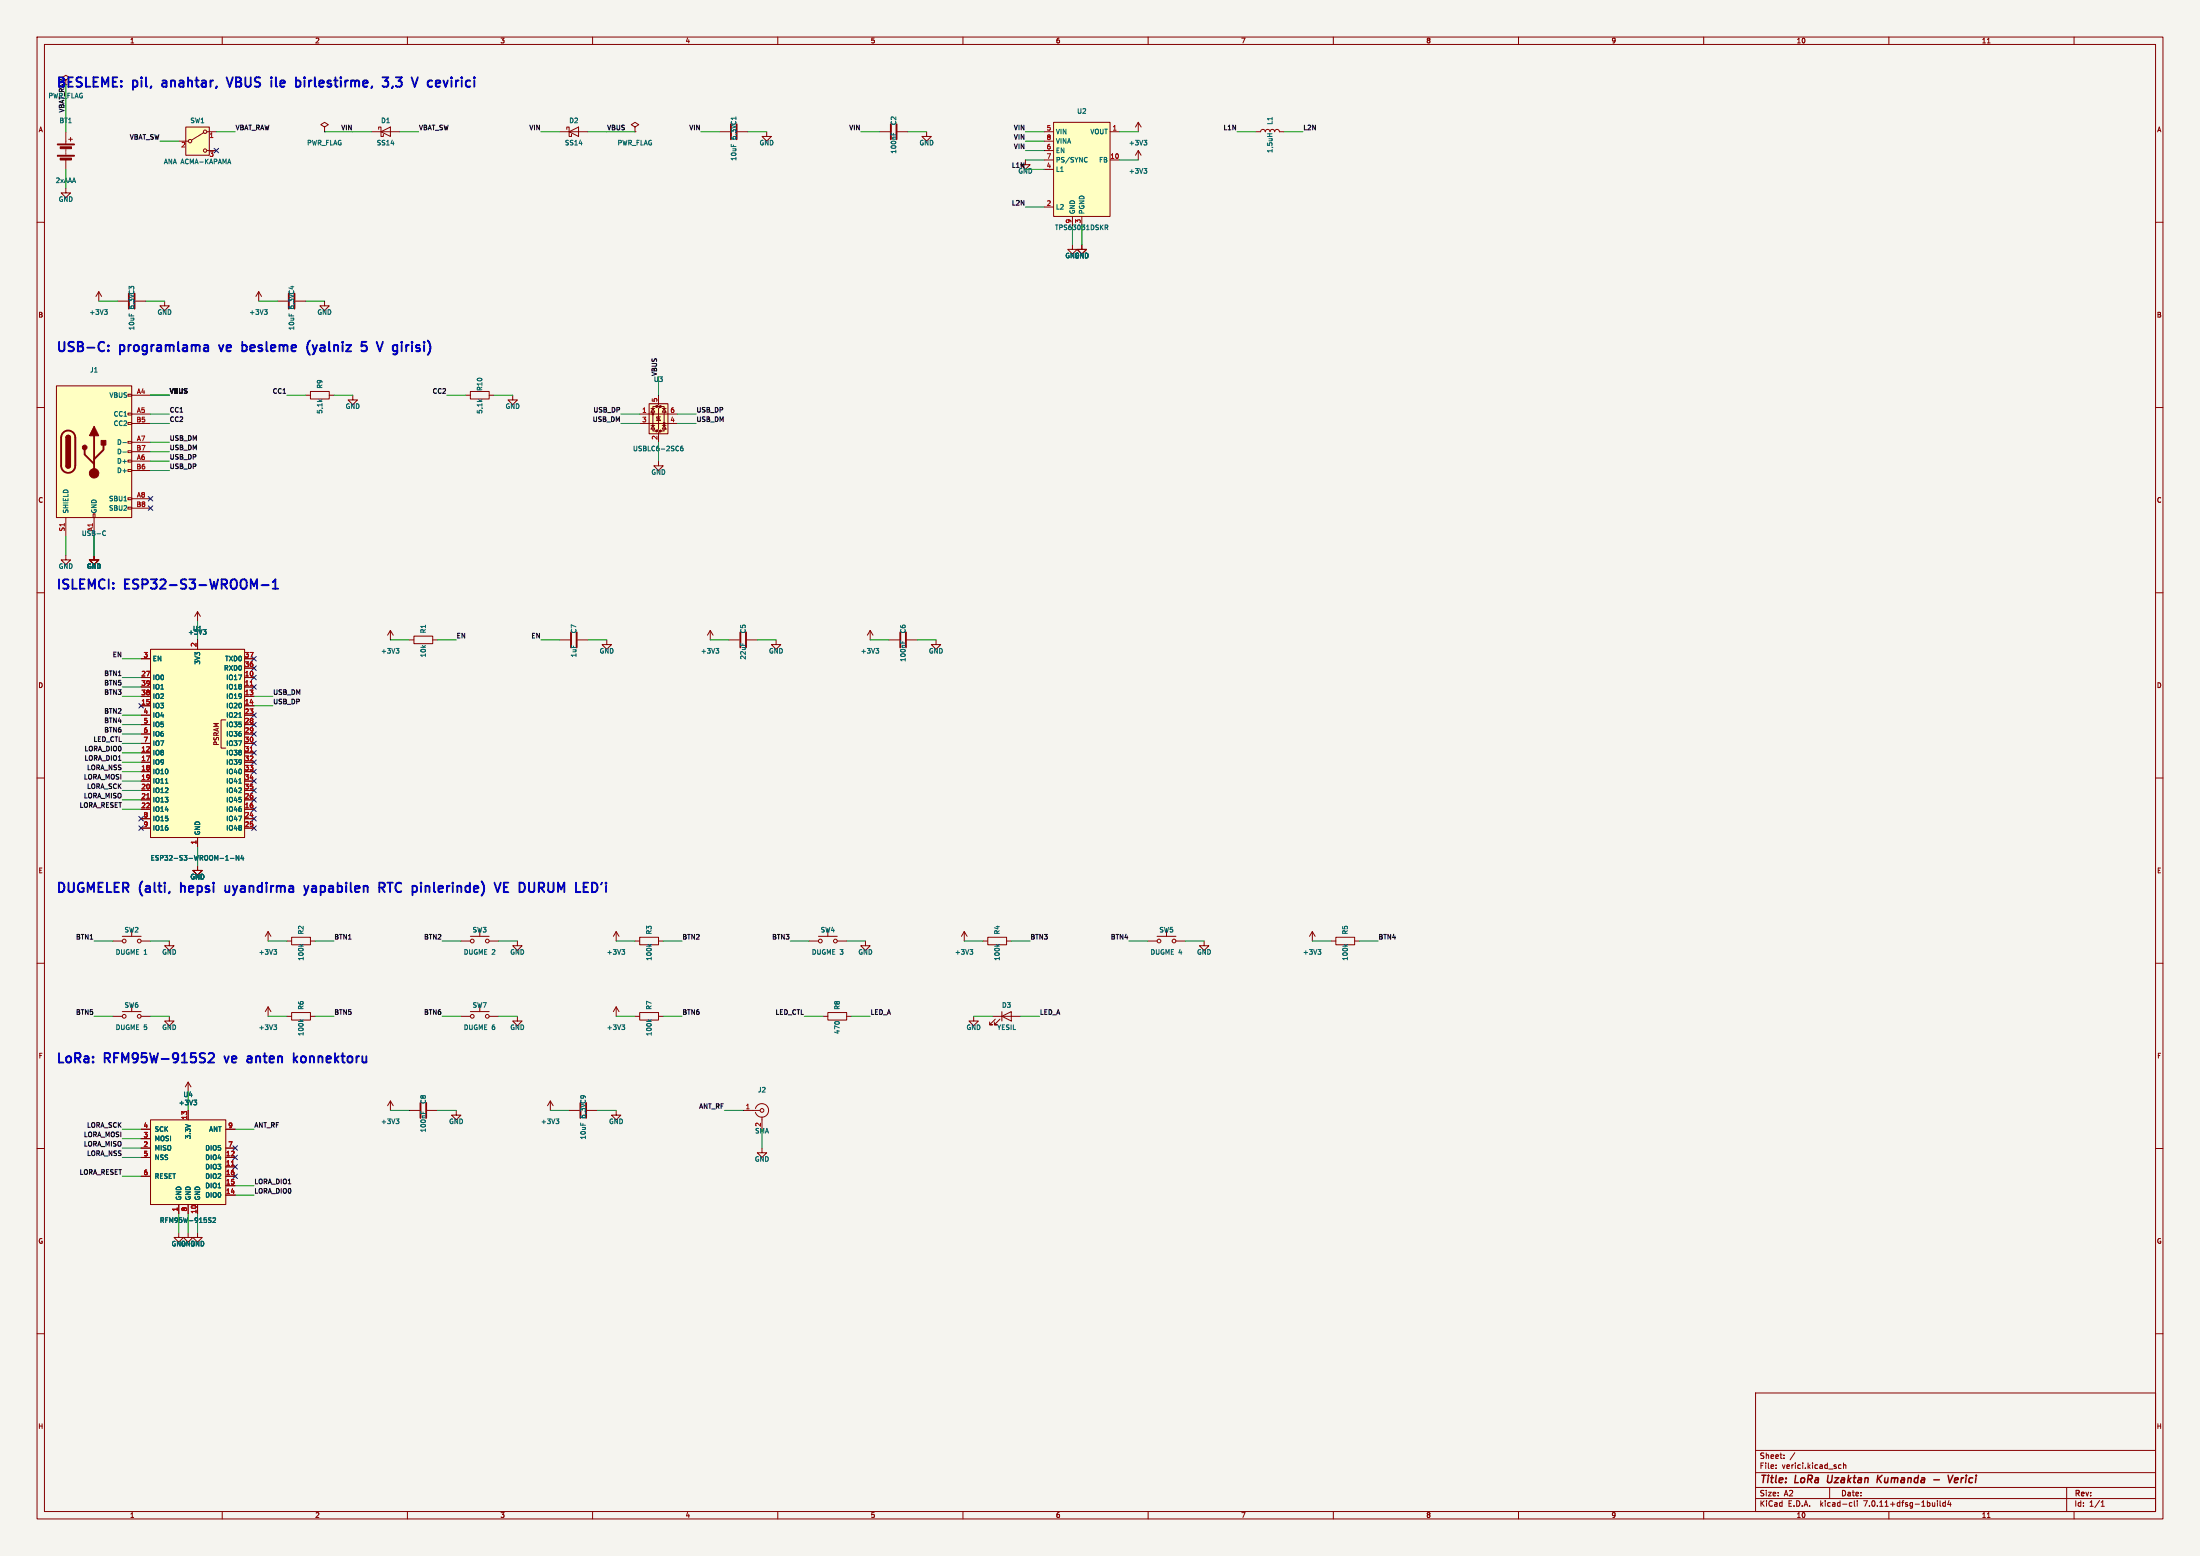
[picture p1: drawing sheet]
<svg xmlns="http://www.w3.org/2000/svg" width="594mm" height="420mm" viewBox="0 0 594 420" stroke-linecap="round" stroke-linejoin="round" font-family="sans-serif">
<path d="M0 0h594v420h-594z" fill="#f5f4ef" stroke="#f5f4ef" stroke-width=".27"/>
<g fill="none" stroke="#840000" stroke-width=".27">
<path d="M10 10h574v400h-574zM12 12h570v396h-570zM60 10v2M110 10v2M160 10v2M210 10v2M260 10v2M310 10v2M360 10v2M410 10v2M460 10v2M510 10v2"/>
<path d="M536.6 11.6h.7M560 10v2M17.8 35.6v3.3M18.5 37.6h1.1M19 37.1v1M48.3 38.1h2.5M50.2 34.3h6.3v7.6h-6.3zM55 35.8l-3.3 2M55.9 35.6h2.5M87.6 34.3l1-.6-1-.7-1 .7 1 .6v1.3M87.6 35.6h.1M100.3 35.6h7.6"/>
<path d="M102.2 34.9v-.6h.7v2.5h.6v-.6M102.9 35.6l2.5-1.3v2.5zM151.1 35.6h7.6M153 34.9v-.6h.7v2.5h.6v-.6M153.7 35.6l2.5-1.3v2.5zM171.4 34.3l1.1-.6-1.1-.7-1 .7 1 .6v1.3M171.4 35.6h.1M194.3 35.6h2.8M199.1 35.6h2.8M207 35.6v1.2h1.3l-1.3 1.3-1.3-1.3h1.3M237.5 35.6h2.8M242.3 35.6h2.8"/>
<path d="M250.2 35.6v1.2h1.3l-1.3 1.3-1.3-1.3h1.3M281.9 35.6h2.6M281.9 38.1h2.6M284.5 33h15.2v25.4h-15.2zM299.7 35.6h2.6M307.3 33v2.6M307.3 33l-.7 1.3M307.3 33l.8 1.3M339.1 35.6h1.3l.1-.5 .5-.2 .4 .2 .2 .5 .2-.5 .5-.2 .4 .2 .2 .5 .2-.5 .4-.2 .5 .2 .2 .5 .2-.5 .4-.2 .5 .2 .1 .5h1.3M10 60h2M17.8 50.8v1.3h1.2l-1.2 1.2-1.3-1.2h1.3M17.8 40.4v.2"/>
<path d="M17.8 40.9v.2M17.8 41.4v.3M17.8 43.2v2.5M55.9 40.6h2.5M276.9 43.2v1.3h1.2l-1.2 1.2-1.3-1.2h1.3M281.9 43.2h2.6M281.9 55.9h2.6M281.9 45.7h2.6M281.9 40.6h2.6M289.6 58.4v2.6M292.1 58.4v2.6M299.7 43.2h2.6"/>
<path d="M307.3 40.6l-.7 1.3M307.3 40.6v2.6M307.3 40.6l.8 1.3M582 60h2M26.7 78.7l-.8 1.3M26.7 78.7v2.6M26.7 78.7l.7 1.3M69.8 78.7l-.7 1.3M69.8 78.7v2.6M69.8 78.7l.8 1.3M289.6 66v1.3h1.2l-1.2 1.3-1.3-1.3h1.3M292.1 66v1.3h1.3l-1.3 1.3-1.3-1.3h1.3"/>
<path d="M31.7 81.3h2.8M36.6 81.3h2.8M44.4 81.3v1.3h1.3l-1.3 1.2-1.2-1.2h1.2M74.9 81.3h2.8M79.8 81.3h2.7M87.6 81.3v1.3h1.3l-1.3 1.2-1.2-1.2h1.2M10 110h2M15.2 104.1h20.4v35.6h-20.4zM17.8 118.1l.2-.4 .4-.2 .5 .2 .1 .4M34.5 119.1h1.1v.5h-1.1zM34.5 114h1.1v.6h-1.1zM34.5 111.5h1.1v.5h-1.1z"/>
<path d="M34.5 106.4h1.1v.5h-1.1zM35.6 106.7h5M35.6 111.8h5M35.6 119.4h5M35.6 114.3h5M82.5 106.7h1.3M83.8 105.7h5.1v2h-5.1zM88.9 106.7h1.3M95.2 106.7v1.3h1.3l-1.3 1.2-1.2-1.2h1.2M125.7 106.7h1.3M127 105.7h5.1v2h-5.1zM132.1 106.7h1.2"/>
<path d="M138.4 106.7v1.3h1.3l-1.3 1.2-1.2-1.2h1.2M172.7 111.8h10.2M172.7 114.3h10.2M175.3 109h5v8.1h-5zM175.8 114.8h1M175.8 110.2h1M176.3 110.2l.5 1.1h-1zM176.3 114.8l.5 1h-1zM177.3 109.7h-1v6.6h1M177.8 112.5l.5 1h-1zM177.8 106.7v2.5l-.5 .5h1l-.5 .5v5.6l-.5 .5h1l-.5 .5v2.6M178.3 112.5h-1v.4"/>
<path d="M178.3 109.7h1v6.6h-1M178.8 114.8h1M178.8 110.2h1M179.3 114.8l.5 1h-1zM179.3 110.2l.5 1.1h-1zM582 110h2M17.8 125.7l.2 .5 .4 .2 .5-.2 .1-.5M17.8 139.7v5.1M25.1 138.7h.6v1h-.6zM25.4 139.7v5.1M34.5 136.9h1.1v.5h-1.1zM34.5 134.4h1.1v.5h-1.1z"/>
<path d="M34.5 126.7h1.1v.6h-1.1zM34.5 124.2h1.1v.5h-1.1zM34.5 121.7h1.1v.5h-1.1zM35.6 124.5h5M35.6 134.6h5M35.6 127h5M35.6 121.9h5M35.6 137.2h5M177.8 124.5v1.2h1.3l-1.3 1.3-1.3-1.3h1.3M10 160h2M17.8 149.9v1.2h1.2l-1.2 1.3-1.3-1.3h1.3M25.4 149.9v1.2h1.3l-1.3 1.3-1.3-1.3h1.3"/>
<path d="M582 160h2M38.1 177.8h2.5M40.6 175.3h25.4v50.8h-25.4zM53.3 165.1l-.7 1.3M53.3 165.1v2.5M53.3 172.7v2.6M53.3 165.1l.8 1.3M66 177.8h2.6M105.4 170.2v2.5M105.4 170.2l-.8 1.3M105.4 170.2l.8 1.3M110.5 172.7h1.3"/>
<path d="M111.8 171.7h5v2h-5zM116.8 172.7h1.3M151.1 172.7h2.8M156 172.7h2.7M163.8 172.7v1.3h1.3l-1.3 1.3-1.2-1.3h1.2M191.8 170.2l-.8 1.3M191.8 170.2v2.5M191.8 170.2l.7 1.3M196.8 172.7h2.8M201.7 172.7h2.8M209.5 172.7v1.3h1.3l-1.3 1.3-1.2-1.3h1.2M234.9 170.2l-.7 1.3"/>
<path d="M234.9 170.2v2.5M234.9 170.2l.8 1.3M240 172.7h2.8M244.9 172.7h2.7M252.7 172.7v1.3h1.3l-1.3 1.3-1.2-1.3h1.2M38.1 182.9h2.5M38.1 185.4h2.5M38.1 188h2.5M38.1 190.5h2.5M38.1 193h2.5M38.1 195.6h2.5M38.1 198.1h2.5"/>
<path d="M61 194.3h-1.3v7.6h1.3M66 182.9h2.6M66 185.4h2.6M66 188h2.6M66 190.5h2.6M66 193h2.6M66 195.6h2.6M66 198.1h2.6M66 180.3h2.6M10 210h2M38.1 203.2h2.5M38.1 218.4h2.5"/>
<path d="M38.1 205.7h2.5M38.1 208.3h2.5M38.1 210.8h2.5M38.1 213.4h2.5M38.1 215.9h2.5M38.1 200.7h2.5M66 203.2h2.6M66 218.4h2.6M66 205.7h2.6M66 208.3h2.6M66 210.8h2.6M66 213.4h2.6"/>
<path d="M66 215.9h2.6M66 200.7h2.6M582 210h2M38.1 221h2.5M38.1 223.5h2.5M53.3 233.7v1.3h1.3l-1.3 1.2-1.2-1.2h1.2M53.3 226.1v2.5M66 221h2.6M66 223.5h2.6M10 260h2M30.5 254h2.5M33 252.7h5.1"/>
<path d="M35.6 251v1.7M38.1 254h2.5M45.7 254v1.3h1.3l-1.3 1.2-1.3-1.2h1.3M72.4 251.5l-.8 1.2M72.4 251.5v2.5M72.4 251.5l.8 1.2M77.5 254h1.2M78.7 253h5.1v2h-5.1zM83.8 254h1.3M124.5 254h2.5M127 252.7h5.1M129.5 251v1.7"/>
<path d="M132.1 254h2.5M139.7 254v1.3h1.3l-1.3 1.2-1.3-1.2h1.3M166.4 251.5l-.8 1.2M166.4 251.5v2.5M166.4 251.5l.7 1.2M171.4 254h1.3M172.7 253h5.1v2h-5.1zM177.8 254h1.3M218.4 254h2.6M221 252.7h5.1M223.5 251v1.7M226.1 254h2.5"/>
<path d="M233.7 254v1.3h1.2l-1.2 1.2-1.3-1.2h1.3M260.3 251.5l-.7 1.2M260.3 251.5v2.5M260.3 251.5l.8 1.2M265.4 254h1.3M266.7 253h5.1v2h-5.1zM271.8 254h1.2M309.9 254h2.5M312.4 252.7h5.1M315 251v1.7M317.5 254h2.5M325.1 254v1.3h1.3l-1.3 1.2-1.3-1.2h1.3"/>
<path d="M354.3 251.5l-.7 1.2M354.3 251.5v2.5M354.3 251.5l.8 1.2M359.4 254h1.3M360.7 253h5.1v2h-5.1zM365.8 254h1.2M582 260h2M30.5 274.3h2.5M33 273.1h5.1M35.6 271.3v1.8M38.1 274.3h2.5M45.7 274.3v1.3h1.3l-1.3 1.3-1.3-1.3h1.3"/>
<path d="M72.4 271.8v2.5M72.4 271.8l-.8 1.3M72.4 271.8l.8 1.3M77.5 274.3h1.2M78.7 273.3h5.1v2h-5.1zM83.8 274.3h1.3M124.5 274.3h2.5M127 273.1h5.1M129.5 271.3v1.8M132.1 274.3h2.5M139.7 274.3v1.3h1.3l-1.3 1.3-1.3-1.3h1.3M166.4 271.8v2.5"/>
<path d="M166.4 271.8l-.8 1.3M166.4 271.8l.7 1.3M171.4 274.3h1.3M172.7 273.3h5.1v2h-5.1zM177.8 274.3h1.3M222.2 274.3h1.3M223.5 273.3h5.1v2h-5.1zM228.6 274.3h1.3M262.9 274.3v1.3h1.3l-1.3 1.3-1.3-1.3h1.3M268 274.3h7.6M268.7 275.1l-1.5 1.5h.8h-.8v-.8M270 275.1l-1.5 1.5h.7h-.7v-.8"/>
<path d="M270.5 274.3l2.5-1.2v2.5zM270.5 273.1v2.5M50.8 292.1l-.8 1.3M50.8 292.1v2.5M50.8 299.7v2.6M50.8 292.1l.8 1.3M105.4 297.2l-.8 1.3M105.4 297.2v2.5M105.4 297.2l.8 1.3M110.5 299.7h2.8M115.3 299.7h2.8M123.2 299.7v1.3h1.3l-1.3 1.3-1.3-1.3h1.3"/>
<path d="M148.6 297.2l-.8 1.3M148.6 297.2v2.5M148.6 297.2l.8 1.3M153.7 299.7h2.8M158.5 299.7h2.8M166.4 299.7v1.3h1.2l-1.2 1.3-1.3-1.3h1.3M200.7 299.7h4.5M204 299.2a1.81 1.81 0 0 1 2.8-1 1.81 1.81 0 0 1 0 3 1.81 1.81 0 0 1-2.8-1M10 310h2M38.1 312.4h2.5M38.1 317.5h2.5M38.1 309.9h2.5"/>
<path d="M38.1 307.3h2.5M38.1 304.8h2.5M40.6 302.3h20.4v22.8h-20.4zM61 315h2.5M61 312.4h2.5M61 317.5h2.5M61 309.9h2.5M61 304.8h2.5M205.7 309.9v1.3h1.3l-1.3 1.2-1.2-1.2h1.2M205.7 301.5v3.3M582 310h2M48.3 332.7v1.3h1.2l-1.2 1.3-1.3-1.3h1.3"/>
<path d="M48.3 325.1v2.6M50.8 332.7v1.3h1.3l-1.3 1.3-1.3-1.3h1.3M50.8 325.1v2.6M53.3 332.7v1.3h1.3l-1.3 1.3-1.2-1.3h1.2M53.3 325.1v2.6M61 322.6h2.5M61 320h2.5M10 360h2M474 376h108v32h-108zM582 360h2M474 397.5h108M474 391.5h108"/>
<path d="M479.5 396.2v.2M479.5 395.4v.2M481.7 393.5v.2M481.7 392.7v.2M484.6 392.1l-1.3 1.9M496.4 396.1l.3 .3 .4-.1M497.1 395.4h-.4l-.3 .3M497.7 395.5l.6-.1 .1 1M497.7 394.9v1.5M60 408v2M110 408v2M160 408v2"/>
<path d="M210 408v2M260 408v2M310 408v2M360 408v2M410 408v2M460 408v2M474 404.5h108M474 401.5h108M494 401.5v3M499.6 405.6h.4M500 406.5l-.4 .1M500.7 405.1v1.3l.2 .2"/>
<path d="M501.5 405.1v.1M501.5 405.6v1M510 408v2M523.1 405.1v.1M523.1 405.6v1M523.8 405.1v1.3l.2 .2M525.2 405.6h-.4l-.3 .3 .2 .6h.5M525.2 405.1v1.5M526.2 405l-.3 1.1h.9M526.6 405.6v1M536.6 409.6h.7M558 401.5v6.5"/>
<path d="M560 408v2M567.3 406.6h.9M567.3 405.5l.4-.4v1.5"/>
<circle cx="51.3" cy="38.1" r=".46"/>
<circle cx="55.4" cy="35.6" r=".46"/>
<circle cx="55.4" cy="40.6" r=".46"/>
<circle cx="33.5" cy="254" r=".51"/>
<circle cx="37.6" cy="254" r=".51"/>
<circle cx="127.5" cy="254" r=".51"/>
<circle cx="131.6" cy="254" r=".51"/>
<circle cx="221.5" cy="254" r=".51"/>
<circle cx="225.6" cy="254" r=".51"/>
<circle cx="312.9" cy="254" r=".51"/>
<circle cx="317" cy="254" r=".51"/>
<circle cx="33.5" cy="274.3" r=".51"/>
<circle cx="37.6" cy="274.3" r=".51"/>
<circle cx="127.5" cy="274.3" r=".51"/>
<circle cx="131.6" cy="274.3" r=".51"/>
<circle cx="205.7" cy="299.7" r=".51"/>
</g>
<path d="M493.6 398.2l-.2 1.6 .3 .4M507 398.2l-.2 2M507.2 399.1l.7 1.1M508.2 398.2l-1.3 1.1M522.1 399.4h1.5M526 398.2l.4 2 .9-2M527.7 399.5l1-.2-.1-.3-.5-.1-.3 .2-.1 1h.8" fill="none" stroke="#840000" stroke-width=".4"/>
<g fill="none" stroke="#840000" stroke-width=".51">
<path d="M197.4 33.5v4.1M198.9 33.5v4.1M240.5 33.5v4.1M242.1 33.5v4.1M34.8 79.2v4.1M36.3 79.2v4.1M78 79.2v4.1M79.5 79.2v4.1M17.1 116.8a1.91 1.91 0 0 1 2-.4 1.91 1.91 0 0 1 1.2 1.7v7.6a1.91 1.91 0 0 1-1.9 1.9 1.91 1.91 0 0 1-1.9-1.9v-7.8zM25.4 117.6v10.2M22.9 121.4v1.3l2.5 2.5M27.9 120.1v1.3l-2.5 2.6"/>
<path d="M154.2 170.7v4.1M155.7 170.7v4.1M199.9 170.7v4.1M201.4 170.7v4.1M243.1 170.7v4.1M244.6 170.7v4.1M113.5 297.7v4.1M115.1 297.7v4.1M156.7 297.7v4.1M158.2 297.7v4.1"/>
</g>
<g fill="none" stroke="#006464" stroke-width=".27">
<path d="M240.6 35.8v.6M241.2 36v.4M308.9 37.9h.7l-.4 .5M309.4 38.4l.2 .2-.2 .5M342.2 36.1h1.3M342.8 36.1v.7M293.2 42.5l.4 .1M293.6 43.6l-.4 .2M308.9 45.5h.7l-.4 .5M309.4 46l.2 .2-.2 .6M298.4 60.7l.6 .1M298.7 61.4l.4 .6"/>
<path d="M299 60.8l.1 .1M299.1 60.9l-.1 .4-.6 .1M28.2 83.6h.8l-.5 .5M28.7 84.1l.3 .2-.3 .6M71.4 83.6h.7l-.4 .5M71.9 84.1l.2 .2-.2 .6M33.2 119.5h.9M33.2 122h.9M184.3 120.4l-.5 .3-.1 .7 .3 .3 .4-.1-.1-.6-.3-.1-.3 .2M27.9 143.3l.6 .1M28.5 144.4l-.6 .1M54.9 169.9h.7l-.4 .5"/>
<path d="M55.4 170.4l.2 .3-.2 .5M106.9 175h.8l-.4 .5M107.5 175.5l.2 .3-.2 .5M193.3 175h.8l-.5 .5M193.8 175.5l.3 .3-.3 .5M236.5 175h.7l-.4 .5M237 175.5l.2 .3-.2 .5M243.1 173v.6M243.8 173.1v.5M64.5 193.6h.7M44.6 211.4h.8M64.5 211.4h.7"/>
<path d="M60.9 232.2h.8M62.2 231.7h1M64.5 230.9v1.3l-.7-1.3v1.3M65.3 230.8l-.3 1h.8M65.6 231.3v.9M73.9 256.3h.8l-.4 .5M74.4 256.8l.3 .2-.3 .6M81 254.9l.5 .5M81.9 254.9l-.5 .4M167.9 256.3h.8l-.5 .5M168.4 256.8l.3 .2-.3 .6M175 254.9l.5 .5"/>
<path d="M175.8 254.9l-.4 .4M261.9 256.3h.7l-.4 .5M262.4 256.8l.2 .2-.2 .6M269 254.9l.5 .5M269.8 254.9l-.5 .4M355.8 256.3h.8l-.4 .5M356.4 256.8l.2 .2-.2 .6M363 254.9l.4 .5M363.8 254.9l-.5 .4M73.9 276.6h.8l-.4 .5M74.4 277.1l.3 .3-.3 .5M81 275.2l.5 .5"/>
<path d="M81.9 275.2l-.5 .4M167.9 276.6h.8l-.5 .5M168.4 277.1l.3 .3-.3 .5M175 275.2l.5 .5M175.8 275.2l-.4 .4M52.3 296.9h.8l-.4 .5M52.9 297.4l.2 .3-.2 .5M113.6 300v.6M106.9 302h.8l-.4 .5M107.5 302.5l.2 .3-.2 .5M114.2 300.1v.5M150.1 302h.8l-.4 .5"/>
<path d="M150.6 302.5l.2 .1M150.8 302.6h.1M150.8 303.2l-.2 .1M150.8 302.6v.6M150.8 303.2h.1M56.5 329.3l.4 .1 .1 .3-.5 .3M56.5 328.7l.5 .1M57.5 328.8l.5-.1 .2 .4-.8 .9h.8"/>
</g>
<g fill="#ffffc2" stroke="#ffffc2" stroke-width=".27">
<path d="M15.2 104.1h20.4v35.6h-20.4z"/>
<path d="M40.6 175.3h25.4v50.8h-25.4z"/>
<path d="M284.5 33h15.2v25.4h-15.2z"/>
<path d="M40.6 302.3h20.4v22.8h-20.4z"/>
<path d="M175.3 109h5v8.1h-5z"/>
<path d="M50.2 34.3h6.3v7.6h-6.3z"/>
</g>
<g fill="#840000" stroke="#840000" stroke-width=".27">
<path d="M17.8 125.7h1.2l-.1 .5-.5 .2-.4-.2z"/>
<path d="M17.8 118.1h1.2v7.6h-1.2z"/>
<path d="M18 117.7l.6-.2 .4 .6h-1.2z"/>
<path d="M25.4 115.1l1.3 2.5h-2.6z"/>
<path d="M27.3 118.9h1.3v1.2h-1.3z"/>
<path d="M15.5 41.9h4.6v.3h-4.6z"/>
<path d="M15.5 38.9h4.6v.2h-4.6z"/>
<path d="M16.3 42.7h3v.5h-3z"/>
<path d="M16.3 39.6h3v.5h-3z"/>
<circle cx="22.9" cy="120.8" r=".63"/>
<circle cx="25.4" cy="127.8" r="1.27"/>
<circle cx="176.3" cy="111.8" r=".25"/>
<circle cx="177.3" cy="116.3" r=".25"/>
<circle cx="177.3" cy="109.7" r=".25"/>
<circle cx="178.3" cy="116.3" r=".25"/>
<circle cx="178.3" cy="109.7" r=".25"/>
<circle cx="179.3" cy="114.3" r=".25"/>
</g>
<path d="M67.6 185h.7M39.6 215.5h.7M67.6 202.8h.7M62.5 314.5h.7" fill="none" stroke="#a90000" stroke-width=".27"/>
<g fill="none" stroke="#0000c2" stroke-width=".51">
<path d="M43.9 22.6v.7M61.2 20.9l.8 2.5 .9-2.5M74.5 23.1l.3 .3M82.2 20.9v.2M82.2 21.7v1.7M103.3 20.9h1.5l-.8 .9a.69 .69 0 0 1 .8 .5v.6l-.2 .4-1 .1M106 23.3l-.2 .5M106.9 20.9h1.6M106.9 23.2l.4 .2h.7M116.7 21.8l-.7-.1-.5 .5v.7l.2 .4h1M29.2 94.6v.2M29.2 93.2v.3"/>
<path d="M55.9 93.1l.3 .4v1.3M56.2 94.7l-.2 .1M56.2 93.7l-.2 .1M59.1 93.1l.6 1.7M65.4 93.2l.7-.1 .4 .3M66.5 94.6l-.4 .2-.7-.1M83.7 91.9a2.91 2.91 0 0 0 0 3.9M84.4 93.1l.6 1.7-.2 .6-.4 .3M97.7 92.3h1.2M97.9 93.2h.6l.5 .5-.1 .9-.4 .2h-.6M111.2 92.3v.2M70.6 157.9h1.9"/>
<path d="M73.6 158.9h1.5M73.6 157.1l.8-.7v2.5M48.8 238.3v2.5M49 239.2l-.2 .1M60.8 239.1l.1 1.6 .6 .1 .4-.2M61.9 239.1v1.7M82.1 239.1l.6 1.7M83.3 239.1l-.6 1.7M84.3 239.9v.8M102.4 238.3h1l.5 .4-.3 .8-1.2 .1M103 239.6l.9 1.2M104.6 238.3h1.4"/>
<path d="M105.3 238.3v2.5M115.6 239.1l-.7 .2M136 239.5h.9M137.3 238.3h-1.3v2.5h1.3M145.5 238.3l1.2 .1M146.1 239.6l.8 1.2M146.7 239.5l-1.2 .1M162.5 238.3l-.2 .4M82.7 240.8l-.2 .6-.4 .2M56.3 284.5l.4-.2h.6l.4 .2 .1 .5-.1 .3-1.5 1.5h1.6M60.6 285.1l.6 1.7M66.9 286.7h1"/>
<path d="M66.9 285.2l.7-.1 .3 .4M67.9 285.7l-1 .2M79.6 285.8l.7 1M80.3 285.1l-1 1M81.5 285.2l-.2 .4v.7l.2 .4"/>
</g>
<g fill="none" stroke="#009600" stroke-width=".27">
<path d="M17.8 22.9v12.7M43.2 38.1h5.1M58.4 35.6h5.1M87.6 35.6h12.7M107.9 35.6h5.1M146 35.6h5.1M158.7 35.6h12.7M189.2 35.6h5.1M201.9 35.6h5.1M232.4 35.6h5.1M245.1 35.6h5.1M276.9 35.6h5"/>
<path d="M276.9 38.1h5M302.3 35.6h5M334 35.6h5.1M346.7 35.6h5.1M17.8 45.7v5.1M276.9 43.2h5M276.9 40.6h5M276.9 45.7h5M276.9 55.9h5M302.3 43.2h5M289.6 61v5M292.1 61v5"/>
<path d="M26.7 81.3h5M39.4 81.3h5M69.8 81.3h5.1M82.5 81.3h5.1M40.6 106.7h5.1M40.6 111.8h5.1M40.6 114.3h5.1M40.6 119.4h5.1M77.5 106.7h5M90.2 106.7h5M120.6 106.7h5.1M133.3 106.7h5.1"/>
<path d="M167.6 111.8h5.1M167.6 114.3h5.1M177.8 101.6v5.1M177.8 119.4v5.1M182.9 111.8h5.1M182.9 114.3h5.1M40.6 127h5.1M40.6 124.5h5.1M40.6 121.9h5.1M17.8 144.8v5.1M25.4 144.8v5.1M33 177.8h5.1"/>
<path d="M53.3 167.6v5.1M105.4 172.7h5.1M118.1 172.7h5.1M146 172.7h5.1M158.7 172.7h5.1M191.8 172.7h5M204.5 172.7h5M234.9 172.7h5.1M247.6 172.7h5.1M33 182.9h5.1M33 188h5.1M33 185.4h5.1"/>
<path d="M33 193h5.1M33 195.6h5.1M33 198.1h5.1M68.6 190.5h5.1M68.6 188h5.1M33 203.2h5.1M33 205.7h5.1M33 208.3h5.1M33 210.8h5.1M33 213.4h5.1M33 218.4h5.1M33 215.9h5.1"/>
<path d="M33 200.7h5.1M53.3 228.6v5.1M25.4 254h5.1M40.6 254h5.1M72.4 254h5.1M85.1 254h5.1M119.4 254h5.1M134.6 254h5.1M166.4 254h5M179.1 254h5M213.4 254h5M228.6 254h5.1"/>
<path d="M260.3 254h5.1M273 254h5.1M304.8 254h5.1M320 254h5.1M354.3 254h5.1M367 254h5.1M25.4 274.3h5.1M40.6 274.3h5.1M72.4 274.3h5.1M85.1 274.3h5.1M119.4 274.3h5.1M134.6 274.3h5.1"/>
<path d="M166.4 274.3h5M179.1 274.3h5M217.2 274.3h5M229.9 274.3h5M262.9 274.3h5.1M275.6 274.3h5.1M50.8 294.6v5.1M105.4 299.7h5.1M118.1 299.7h5.1M148.6 299.7h5.1M161.3 299.7h5.1M195.6 299.7h5.1"/>
<path d="M33 312.4h5.1M33 304.8h5.1M33 309.9h5.1M33 307.3h5.1M33 317.5h5.1M63.5 304.8h5.1M205.7 304.8v5.1M48.3 327.7v5M50.8 327.7v5M53.3 327.7v5M63.5 322.6h5.1M63.5 320h5.1"/>
</g>
<g fill="none" stroke="#000084" stroke-width=".27">
<path d="M57.8 40l1.2 1.2M59 40l-1.2 1.2M40 136.6l1.2 1.2M40 134l1.2 1.2M41.2 136.6l-1.2 1.2M41.2 134l-1.2 1.2M68 177.2l1.2 1.2M68 179.7l1.2 1.2M69.2 177.2l-1.2 1.2M69.2 179.7l-1.2 1.2M37.5 189.9l1.2 1.2M38.7 189.9l-1.2 1.2"/>
<path d="M68 182.3l1.2 1.2M68 192.4l1.2 1.2M68 184.8l1.2 1.2M68 197.5l1.2 1.2M68 195l1.2 1.2M69.2 182.3l-1.2 1.2M69.2 192.4l-1.2 1.2M69.2 184.8l-1.2 1.2M69.2 197.5l-1.2 1.2M69.2 195l-1.2 1.2M68 212.8l1.2 1.2M68 202.6l1.2 1.2"/>
<path d="M68 217.8l1.2 1.2M68 215.3l1.2 1.2M68 210.2l1.2 1.2M68 200.1l1.2 1.2M68 205.1l1.2 1.2M68 207.7l1.2 1.2M69.2 212.8l-1.2 1.2M69.2 202.6l-1.2 1.2M69.2 217.8l-1.2 1.2M69.2 215.3l-1.2 1.2M69.2 210.2l-1.2 1.2M69.2 200.1l-1.2 1.2"/>
<path d="M69.2 205.1l-1.2 1.2M69.2 207.7l-1.2 1.2M37.5 220.4l1.2 1.2M37.5 222.9l1.2 1.2M38.7 222.9l-1.2 1.2M38.7 220.4l-1.2 1.2M68 220.4l1.2 1.2M68 222.9l1.2 1.2M69.2 220.4l-1.2 1.2M69.2 222.9l-1.2 1.2M62.9 309.3l1.2 1.2M62.9 311.8l1.2 1.2"/>
<path d="M62.9 314.4l1.2 1.2M62.9 316.9l1.2 1.2M64.1 309.3l-1.2 1.2M64.1 311.8l-1.2 1.2M64.1 314.4l-1.2 1.2M64.1 316.9l-1.2 1.2"/>
</g>
<g font-size="3.5" fill="#0000c2">
<text x="15" y="23.7">BESLEME:</text>
<text x="36" y="23.7">pil,</text>
<text x="45" y="23.7">anahtar,</text>
<text x="63.6" y="23.7">VBUS</text>
<text x="76.4" y="23.7">ile</text>
<text x="84.1" y="23.7">birlestirme,</text>
<text x="108.7" y="23.7">3,3</text>
<text x="117.7" y="23.7">V</text>
<text x="122.8" y="23.7">cevirici</text>
<text x="15" y="95.2">USB-C:</text>
<text x="32.5" y="95.2">programlama</text>
<text x="60.5" y="95.2">ve</text>
<text x="67.5" y="95.2">besleme</text>
<text x="86.1" y="95.2">(yalniz</text>
<text x="101.8" y="95.2">5</text>
<text x="107.2" y="95.2">V</text>
<text x="112.3" y="95.2">girisi)</text>
<text x="15" y="159.3">ISLEMCI:</text>
<text x="33.8" y="159.3">ESP32-S3-WROOM-1</text>
<text x="15" y="241.1">DUGMELER</text>
<text x="37.8" y="241.1">(alti,</text>
<text x="49.9" y="241.1">hepsi</text>
<text x="62.9" y="241.1">uyandirma</text>
<text x="85.5" y="241.1">yapabilen</text>
<text x="106.6" y="241.1">RTC</text>
<text x="116.5" y="241.1">pinlerinde)</text>
<text x="140" y="241.1">VE</text>
<text x="147.5" y="241.1">DURUM</text>
<text x="163.7" y="241.1">LED'i</text>
<text x="15" y="287.1">LoRa:</text>
<text x="28.4" y="287.1">RFM95W-915S2</text>
<text x="61.9" y="287.1">ve</text>
<text x="69" y="287.1">anten</text>
<text x="82.4" y="287.1">konnektoru</text>
</g>
<g font-size="2.8" fill="#840000">
<text x="475" y="400.9">Title:</text>
<text x="484.7" y="400.9">LoRa</text>
<text x="494.2" y="400.9">Uzaktan</text>
<text x="508.5" y="400.9">Kumanda</text>
<text x="529.3" y="400.9">Verici</text>
</g>
<g font-size="2.1" fill="#840000">
<text x="475" y="394">Sheet:</text>
<text x="475" y="396.7">File:</text>
<text x="481.1" y="396.7">verici.kicad_sch</text>
<text x="475" y="406.9">KiCad</text>
<text x="475" y="404.1">Size:</text>
<text x="481.7" y="404.1">A2</text>
<text x="482.7" y="406.9">E.D.A.</text>
<text x="491.6" y="406.9">kicad-cli</text>
<text x="497" y="404.1">Date:</text>
<text x="503.5" y="406.9">7.0.11+dfsg-1build4</text>
<text x="560" y="404.3">Rev:</text>
<text x="560" y="406.9">Id:</text>
<text x="564.1" y="406.9">1/1</text>
</g>
<g font-size="1.8" fill="#840000">
<text x="35" y="11.9">1</text>
<text x="85" y="11.9">2</text>
<text x="135" y="11.9">3</text>
<text x="185" y="11.9">4</text>
<text x="235" y="11.9">5</text>
<text x="285" y="11.9">6</text>
<text x="335" y="11.9">7</text>
<text x="385" y="11.9">8</text>
<text x="435" y="11.9">9</text>
<text x="485" y="11.9">10</text>
<text x="535" y="11.9">11</text>
<text x="10.3" y="35.9">A</text>
<text x="582.3" y="35.9">A</text>
<text x="10.3" y="85.9">B</text>
<text x="582.3" y="85.9">B</text>
<text x="10.3" y="135.9">C</text>
<text x="582.3" y="135.9">C</text>
<text x="10.3" y="185.9">D</text>
<text x="582.3" y="185.9">D</text>
<text x="59.3" y="201.4" transform="rotate(-90 59.3 201.4)">PSRAM</text>
<text x="10.3" y="235.9">E</text>
<text x="582.3" y="235.9">E</text>
<text x="10.3" y="285.9">F</text>
<text x="582.3" y="285.9">F</text>
<text x="10.3" y="335.9">G</text>
<text x="582.3" y="335.9">G</text>
<text x="10.2" y="385.9">H</text>
<text x="582.2" y="385.9">H</text>
<text x="35" y="409.9">1</text>
<text x="85" y="409.9">2</text>
<text x="135" y="409.9">3</text>
<text x="185" y="409.9">4</text>
<text x="235" y="409.9">5</text>
<text x="285" y="409.9">6</text>
<text x="335" y="409.9">7</text>
<text x="385" y="409.9">8</text>
<text x="435" y="409.9">9</text>
<text x="485" y="409.9">10</text>
<text x="535" y="409.9">11</text>
</g>
<g font-size="1.8" fill="#0f0f0f">
<text x="13" y="26.7">PWR_FLAG</text>
<text x="63.5" y="35.2">VBAT_RAW</text>
<text x="92" y="35.2">VIN</text>
<text x="113" y="35.2">VBAT_SW</text>
<text x="142.8" y="35.2">VIN</text>
<text x="163.8" y="35.2">VBUS</text>
<text x="186" y="35.2">VIN</text>
<text x="229.2" y="35.2">VIN</text>
<text x="273.6" y="35.2">VIN</text>
<text x="330.2" y="35.2">L1N</text>
<text x="351.8" y="35.2">L2N</text>
<text x="34.9" y="37.7">VBAT_SW</text>
<text x="273.6" y="37.7">VIN</text>
<text x="273.6" y="40.3">VIN</text>
<text x="273.1" y="45.4">L1N</text>
<text x="273.1" y="55.5">L2N</text>
<text x="177.5" y="101.6" transform="rotate(-90 177.5 101.6)">VBUS</text>
<text x="45.7" y="106.3">VBUS</text>
<text x="73.5" y="106.3">CC1</text>
<text x="116.7" y="106.3">CC2</text>
<text x="45.7" y="111.4">CC1</text>
<text x="45.7" y="113.9">CC2</text>
<text x="159.9" y="113.9">USB_DM</text>
<text x="160.1" y="111.4">USB_DP</text>
<text x="188" y="113.9">USB_DM</text>
<text x="188" y="111.4">USB_DP</text>
<text x="45.7" y="119">USB_DM</text>
<text x="45.7" y="121.6">USB_DM</text>
<text x="45.7" y="124.1">USB_DP</text>
<text x="45.7" y="126.6">USB_DP</text>
<text x="123.2" y="172.4">EN</text>
<text x="143.4" y="172.4">EN</text>
<text x="30.3" y="177.5">EN</text>
<text x="28" y="185.1">BTN5</text>
<text x="28" y="182.5">BTN1</text>
<text x="28" y="187.6">BTN3</text>
<text x="73.7" y="190.2">USB_DP</text>
<text x="73.7" y="187.6">USB_DM</text>
<text x="28" y="197.8">BTN6</text>
<text x="28" y="195.2">BTN4</text>
<text x="28" y="192.7">BTN2</text>
<text x="22.7" y="202.9">LORA_DIO0</text>
<text x="25.1" y="200.3">LED_CTL</text>
<text x="22.7" y="205.4">LORA_DIO1</text>
<text x="23.4" y="207.9">LORA_NSS</text>
<text x="22.5" y="210.5">LORA_MOSI</text>
<text x="22.5" y="215.6">LORA_MISO</text>
<text x="23.4" y="213">LORA_SCK</text>
<text x="21.4" y="218.1">LORA_RESET</text>
<text x="20.4" y="253.7">BTN1</text>
<text x="90.2" y="253.7">BTN1</text>
<text x="114.4" y="253.7">BTN2</text>
<text x="184.1" y="253.7">BTN2</text>
<text x="208.4" y="253.7">BTN3</text>
<text x="278.1" y="253.7">BTN3</text>
<text x="299.8" y="253.7">BTN4</text>
<text x="372.1" y="253.7">BTN4</text>
<text x="20.4" y="274">BTN5</text>
<text x="90.2" y="274">BTN5</text>
<text x="114.4" y="274">BTN6</text>
<text x="184.1" y="274">BTN6</text>
<text x="209.3" y="274">LED_CTL</text>
<text x="234.9" y="274">LED_A</text>
<text x="280.7" y="274">LED_A</text>
<text x="188.7" y="299.4">ANT_RF</text>
<text x="23.4" y="304.5">LORA_SCK</text>
<text x="68.6" y="304.5">ANT_RF</text>
<text x="22.5" y="309.5">LORA_MISO</text>
<text x="22.5" y="307">LORA_MOSI</text>
<text x="21.4" y="317.2">LORA_RESET</text>
<text x="23.4" y="312.1">LORA_NSS</text>
<text x="68.6" y="322.2">LORA_DIO0</text>
<text x="68.6" y="319.7">LORA_DIO1</text>
</g>
<g font-size="1.8" fill="#006464">
<text x="16" y="33.4">BT1</text>
<text x="51.3" y="33.4">SW1</text>
<text x="102.8" y="33.4">D1</text>
<text x="153.6" y="33.4">D2</text>
<text x="242.2" y="33.9" transform="rotate(-90 242.2 33.9)">C2</text>
<text x="290.7" y="30.9">U2</text>
<text x="343.8" y="33.8" transform="rotate(-90 343.8 33.8)">L1</text>
<text x="82.8" y="39.4">PWR_FLAG</text>
<text x="101.6" y="39.4">SS14</text>
<text x="152.4" y="39.4">SS14</text>
<text x="166.6" y="39.4">PWR_FLAG</text>
<text x="199" y="37.7" transform="rotate(-90 199 37.7)">6,3VC1</text>
<text x="205" y="39.4">GND</text>
<text x="242.2" y="41.6" transform="rotate(-90 242.2 41.6)">100nF</text>
<text x="248.2" y="39.4">GND</text>
<text x="285" y="36.4">VIN</text>
<text x="285" y="41.5">EN</text>
<text x="285" y="39">VINA</text>
<text x="294.3" y="36.4">VOUT</text>
<text x="304.7" y="39.4">+3V3</text>
<text x="343.8" y="41.4" transform="rotate(-90 343.8 41.4)">1,5uH</text>
<text x="44.1" y="44.5">ANA ACMA-KAPAMA</text>
<text x="199" y="43.5" transform="rotate(-90 199 43.5)">10uF</text>
<text x="274.8" y="47">GND</text>
<text x="285" y="46.6">L1</text>
<text x="285" y="44">PS/SYNC</text>
<text x="296.6" y="44">FB</text>
<text x="304.7" y="47">+3V3</text>
<text x="14.9" y="49.6">2xAAA</text>
<text x="15.7" y="54.7">GND</text>
<text x="285" y="56.7">L2</text>
<text x="290.4" y="57.9" transform="rotate(-90 290.4 57.9)">GND</text>
<text x="293" y="57.9" transform="rotate(-90 293 57.9)">PGND</text>
<text x="284.7" y="62.3">TPS63031DSKR</text>
<text x="289.3" y="60.4" transform="rotate(-90 289.3 60.4)">9</text>
<text x="291.8" y="60.4" transform="rotate(-90 291.8 60.4)">3</text>
<text x="287.5" y="69.9">GND</text>
<text x="290.1" y="69.9">GND</text>
<text x="36.4" y="83.4" transform="rotate(-90 36.4 83.4)">6,3VC3</text>
<text x="79.6" y="83.4" transform="rotate(-90 79.6 83.4)">6,3VC4</text>
<text x="24" y="85.1">+3V3</text>
<text x="36.4" y="89.3" transform="rotate(-90 36.4 89.3)">10uF</text>
<text x="42.4" y="85.1">GND</text>
<text x="67.2" y="85.1">+3V3</text>
<text x="79.6" y="89.3" transform="rotate(-90 79.6 89.3)">10uF</text>
<text x="85.6" y="85.1">GND</text>
<text x="24.2" y="100.7">J1</text>
<text x="29.4" y="107.5">VBUS</text>
<text x="87.2" y="105" transform="rotate(-90 87.2 105)">R9</text>
<text x="130.4" y="105.6" transform="rotate(-90 130.4 105.6)">R10</text>
<text x="176.4" y="103.3">U3</text>
<text x="30.6" y="112.6">CC1</text>
<text x="87.2" y="111.8" transform="rotate(-90 87.2 111.8)">5,1k</text>
<text x="93.2" y="110.5">GND</text>
<text x="130.4" y="111.8" transform="rotate(-90 130.4 111.8)">5,1k</text>
<text x="136.4" y="110.5">GND</text>
<text x="30.6" y="115.2">CC2</text>
<text x="31.5" y="125.3">D+</text>
<text x="31.5" y="120.2">D-</text>
<text x="31.5" y="122.8">D-</text>
<text x="170.8" y="122">USBLC6-2SC6</text>
<text x="31.5" y="127.9">D+</text>
<text x="175.8" y="128.3">GND</text>
<text x="29.3" y="135.5">SBU1</text>
<text x="18.6" y="138.7" transform="rotate(-90 18.6 138.7)">SHIELD</text>
<text x="25.1" y="143.5" transform="rotate(-90 25.1 143.5)">A1</text>
<text x="26.3" y="138.7" transform="rotate(-90 26.3 138.7)">GND</text>
<text x="29.3" y="138">SBU2</text>
<text x="22" y="144.8">USB-C</text>
<text x="15.7" y="153.7">GND</text>
<text x="23.4" y="153.7">GND</text>
<text x="50.7" y="171.5">+3V3</text>
<text x="52" y="170.6">U1</text>
<text x="115.2" y="171.1" transform="rotate(-90 115.2 171.1)">R1</text>
<text x="155.8" y="171.1" transform="rotate(-90 155.8 171.1)">C7</text>
<text x="201.5" y="171.1" transform="rotate(-90 201.5 171.1)">C5</text>
<text x="244.7" y="171.1" transform="rotate(-90 244.7 171.1)">C6</text>
<text x="41.1" y="178.7">EN</text>
<text x="54.2" y="179.5" transform="rotate(-90 54.2 179.5)">3V3</text>
<text x="60.7" y="178.7">TXD0</text>
<text x="102.8" y="176.6">+3V3</text>
<text x="115.2" y="177.5" transform="rotate(-90 115.2 177.5)">10k</text>
<text x="155.8" y="177.5" transform="rotate(-90 155.8 177.5)">1uF</text>
<text x="161.8" y="176.6">GND</text>
<text x="189.1" y="176.6">+3V3</text>
<text x="201.5" y="178.2" transform="rotate(-90 201.5 178.2)">22uF</text>
<text x="207.5" y="176.6">GND</text>
<text x="232.3" y="176.6">+3V3</text>
<text x="244.7" y="178.8" transform="rotate(-90 244.7 178.8)">100nF</text>
<text x="250.7" y="176.6">GND</text>
<text x="41.1" y="183.7">IO0</text>
<text x="60.4" y="181.2">RXD0</text>
<text x="61" y="183.7">IO17</text>
<text x="41.1" y="191.4">IO3</text>
<text x="41.1" y="188.8">IO2</text>
<text x="41.1" y="186.3">IO1</text>
<text x="61" y="186.3">IO18</text>
<text x="61" y="188.8">IO19</text>
<text x="61" y="191.4">IO20</text>
<text x="41.1" y="193.9">IO4</text>
<text x="41.1" y="196.4">IO5</text>
<text x="61" y="193.9">IO21</text>
<text x="61" y="196.4">IO35</text>
<text x="41.1" y="199">IO6</text>
<text x="41.1" y="201.5">IO7</text>
<text x="61" y="199">IO36</text>
<text x="61" y="201.5">IO37</text>
<text x="41.1" y="204.1">IO8</text>
<text x="41.1" y="206.6">IO9</text>
<text x="41.1" y="209.1">IO10</text>
<text x="61" y="204.1">IO38</text>
<text x="61" y="206.6">IO39</text>
<text x="61" y="209.1">IO40</text>
<text x="41.1" y="211.7">IO11</text>
<text x="41.1" y="214.2">IO12</text>
<text x="61" y="211.7">IO41</text>
<text x="61" y="214.2">IO42</text>
<text x="41.1" y="216.8">IO13</text>
<text x="41.1" y="219.3">IO14</text>
<text x="41.1" y="221.8">IO15</text>
<text x="61" y="219.3">IO46</text>
<text x="61" y="221.8">IO47</text>
<text x="61" y="216.8">IO45</text>
<text x="41.1" y="224.4">IO16</text>
<text x="54.2" y="225.6" transform="rotate(-90 54.2 225.6)">GND</text>
<text x="61" y="224.4">IO48</text>
<text x="40.6" y="232.5">ESP32-S3-WROOM-1-N4</text>
<text x="51.3" y="237.5">GND</text>
<text x="33.5" y="251.9">SW2</text>
<text x="127.5" y="251.9">SW3</text>
<text x="221.5" y="251.9">SW4</text>
<text x="312.9" y="251.9">SW5</text>
<text x="31.1" y="257.9">DUGME 1</text>
<text x="43.7" y="257.9">GND</text>
<text x="69.7" y="257.9">+3V3</text>
<text x="82.1" y="252.3" transform="rotate(-90 82.1 252.3)">R2</text>
<text x="125.1" y="257.9">DUGME 2</text>
<text x="137.7" y="257.9">GND</text>
<text x="163.7" y="257.9">+3V3</text>
<text x="176.1" y="252.3" transform="rotate(-90 176.1 252.3)">R3</text>
<text x="219.1" y="257.9">DUGME 3</text>
<text x="231.6" y="257.9">GND</text>
<text x="257.7" y="257.9">+3V3</text>
<text x="270.1" y="252.3" transform="rotate(-90 270.1 252.3)">R4</text>
<text x="310.5" y="257.9">DUGME 4</text>
<text x="323.1" y="257.9">GND</text>
<text x="351.7" y="257.9">+3V3</text>
<text x="364.1" y="252.3" transform="rotate(-90 364.1 252.3)">R5</text>
<text x="82.1" y="259.4" transform="rotate(-90 82.1 259.4)">100k</text>
<text x="176.1" y="259.4" transform="rotate(-90 176.1 259.4)">100k</text>
<text x="270.1" y="259.4" transform="rotate(-90 270.1 259.4)">100k</text>
<text x="364.1" y="259.4" transform="rotate(-90 364.1 259.4)">100k</text>
<text x="33.5" y="272.2">SW6</text>
<text x="82.1" y="272.7" transform="rotate(-90 82.1 272.7)">R6</text>
<text x="127.5" y="272.2">SW7</text>
<text x="176.1" y="272.7" transform="rotate(-90 176.1 272.7)">R7</text>
<text x="226.9" y="272.7" transform="rotate(-90 226.9 272.7)">R8</text>
<text x="270.4" y="272.2">D3</text>
<text x="31.1" y="278.2">DUGME 5</text>
<text x="43.7" y="278.2">GND</text>
<text x="69.7" y="278.2">+3V3</text>
<text x="82.1" y="279.8" transform="rotate(-90 82.1 279.8)">100k</text>
<text x="125.1" y="278.2">DUGME 6</text>
<text x="137.7" y="278.2">GND</text>
<text x="163.7" y="278.2">+3V3</text>
<text x="176.1" y="279.8" transform="rotate(-90 176.1 279.8)">100k</text>
<text x="226.9" y="279.2" transform="rotate(-90 226.9 279.2)">470</text>
<text x="260.9" y="278.2">GND</text>
<text x="269.1" y="278.2">YESIL</text>
<text x="48.2" y="298.5">+3V3</text>
<text x="49.4" y="296.3">U4</text>
<text x="115.2" y="298.1" transform="rotate(-90 115.2 298.1)">C8</text>
<text x="204.5" y="295">J2</text>
<text x="41.7" y="305.7">SCK</text>
<text x="56.4" y="305.7">ANT</text>
<text x="102.8" y="303.6">+3V3</text>
<text x="115.2" y="305.8" transform="rotate(-90 115.2 305.8)">100nF</text>
<text x="121.2" y="303.6">GND</text>
<text x="145.9" y="303.6">+3V3</text>
<text x="158.3" y="301.9" transform="rotate(-90 158.3 301.9)">6,3VC9</text>
<text x="164.3" y="303.6">GND</text>
<text x="205.5" y="304.2" transform="rotate(-90 205.5 304.2)">2</text>
<text x="41.7" y="310.7">MISO</text>
<text x="41.7" y="308.2">MOSI</text>
<text x="51.7" y="307.6" transform="rotate(-90 51.7 307.6)">3.3V</text>
<text x="55.3" y="310.7">DIO5</text>
<text x="158.3" y="307.7" transform="rotate(-90 158.3 307.7)">10uF</text>
<text x="203.8" y="306.1">SMA</text>
<text x="41.7" y="313.3">NSS</text>
<text x="55.3" y="315.8">DIO3</text>
<text x="55.3" y="313.3">DIO4</text>
<text x="203.7" y="313.7">GND</text>
<text x="41.7" y="318.4">RESET</text>
<text x="55.3" y="323.4">DIO0</text>
<text x="55.3" y="320.9">DIO1</text>
<text x="55.3" y="318.4">DIO2</text>
<text x="49.1" y="324.1" transform="rotate(-90 49.1 324.1)">GND</text>
<text x="51.7" y="324.1" transform="rotate(-90 51.7 324.1)">GND</text>
<text x="54.2" y="324.1" transform="rotate(-90 54.2 324.1)">GND</text>
<text x="43" y="330.3">RFM95W-915S2</text>
<text x="46.2" y="336.6">GND GND</text>
<text x="48.8" y="336.6">GND</text>
</g>
<text font-size="1.8" fill="#0000c2" x="17.4" y="30.5" transform="rotate(-90 17.4 30.5)">VBAT_RAW</text>
<g font-size="1.8" fill="#a90000">
<text x="282.5" y="35.3">5</text>
<text x="300.3" y="35.3">1</text>
<text x="48.8" y="40.1">2</text>
<text x="56.4" y="37.5">1</text>
<text x="282.5" y="40.4">6</text>
<text x="282.5" y="37.8">8</text>
<text x="56.4" y="42.6">3</text>
<text x="282.5" y="45.5">4</text>
<text x="282.5" y="42.9">7</text>
<text x="299.7" y="42.9">10</text>
<text x="282.5" y="55.6">2</text>
<text x="36.8" y="106.4">A4</text>
<text x="36.8" y="111.5">A5</text>
<text x="173.3" y="111.5">1</text>
<text x="177.5" y="108.7" transform="rotate(-90 177.5 108.7)">5</text>
<text x="180.9" y="111.5">6</text>
<text x="36.8" y="114">B5</text>
<text x="36.8" y="119.1">A7</text>
<text x="173.3" y="114">3</text>
<text x="177.5" y="118.8" transform="rotate(-90 177.5 118.8)">2</text>
<text x="180.9" y="114">4</text>
<text x="36.8" y="121.7">B7</text>
<text x="36.8" y="124.2">A6</text>
<text x="36.8" y="126.7">B6</text>
<text x="36.8" y="136.9">B8</text>
<text x="36.8" y="134.4">A8</text>
<text x="17.5" y="143.6" transform="rotate(-90 17.5 143.6)">S1</text>
<text x="38.7" y="177.5">3</text>
<text x="53.1" y="174.7" transform="rotate(-90 53.1 174.7)">2</text>
<text x="66" y="177.5">37</text>
<text x="38.1" y="182.6">27</text>
<text x="38.1" y="185.2">39</text>
<text x="66" y="182.6">10</text>
<text x="66" y="185.2">11</text>
<text x="66" y="180.1">36</text>
<text x="38.1" y="190.2">15</text>
<text x="38.1" y="187.7">38</text>
<text x="66" y="187.7">13</text>
<text x="66" y="190.2">14</text>
<text x="38.7" y="192.8">4</text>
<text x="38.7" y="195.3">5</text>
<text x="38.7" y="197.9">6</text>
<text x="66" y="192.8">23</text>
<text x="66" y="195.3">28</text>
<text x="66" y="197.9">29</text>
<text x="38.1" y="202.9">12</text>
<text x="38.7" y="200.4">7</text>
<text x="66" y="200.4">30</text>
<text x="66" y="202.9">31</text>
<text x="38.1" y="205.5">17</text>
<text x="38.1" y="208">18</text>
<text x="66" y="205.5">32</text>
<text x="66" y="208">33</text>
<text x="38.1" y="210.6">19</text>
<text x="38.1" y="213.1">20</text>
<text x="38.1" y="215.6">21</text>
<text x="66" y="215.6">26</text>
<text x="66" y="210.6">34</text>
<text x="66" y="213.1">35</text>
<text x="38.1" y="218.2">22</text>
<text x="38.7" y="220.7">8</text>
<text x="66" y="218.2">16</text>
<text x="66" y="220.7">24</text>
<text x="38.7" y="223.3">9</text>
<text x="66" y="223.3">25</text>
<text x="53.1" y="228" transform="rotate(-90 53.1 228)">1</text>
<text x="201.2" y="299.5">1</text>
<text x="38.7" y="304.5">4</text>
<text x="50.5" y="302.3" transform="rotate(-90 50.5 302.3)">13</text>
<text x="61.5" y="304.5">9</text>
<text x="38.7" y="309.6">2</text>
<text x="38.7" y="307.1">3</text>
<text x="61.5" y="309.6">7</text>
<text x="38.7" y="312.2">5</text>
<text x="38.7" y="317.2">6</text>
<text x="60.9" y="314.7">11</text>
<text x="60.9" y="312.2">12</text>
<text x="60.9" y="317.2">16</text>
<text x="60.9" y="322.3">14</text>
<text x="60.9" y="319.8">15</text>
<text x="48" y="327.1" transform="rotate(-90 48 327.1)">1</text>
<text x="50.5" y="327.1" transform="rotate(-90 50.5 327.1)">8</text>
<text x="53.1" y="327.7" transform="rotate(-90 53.1 327.7)">10</text>
</g>
</svg>
